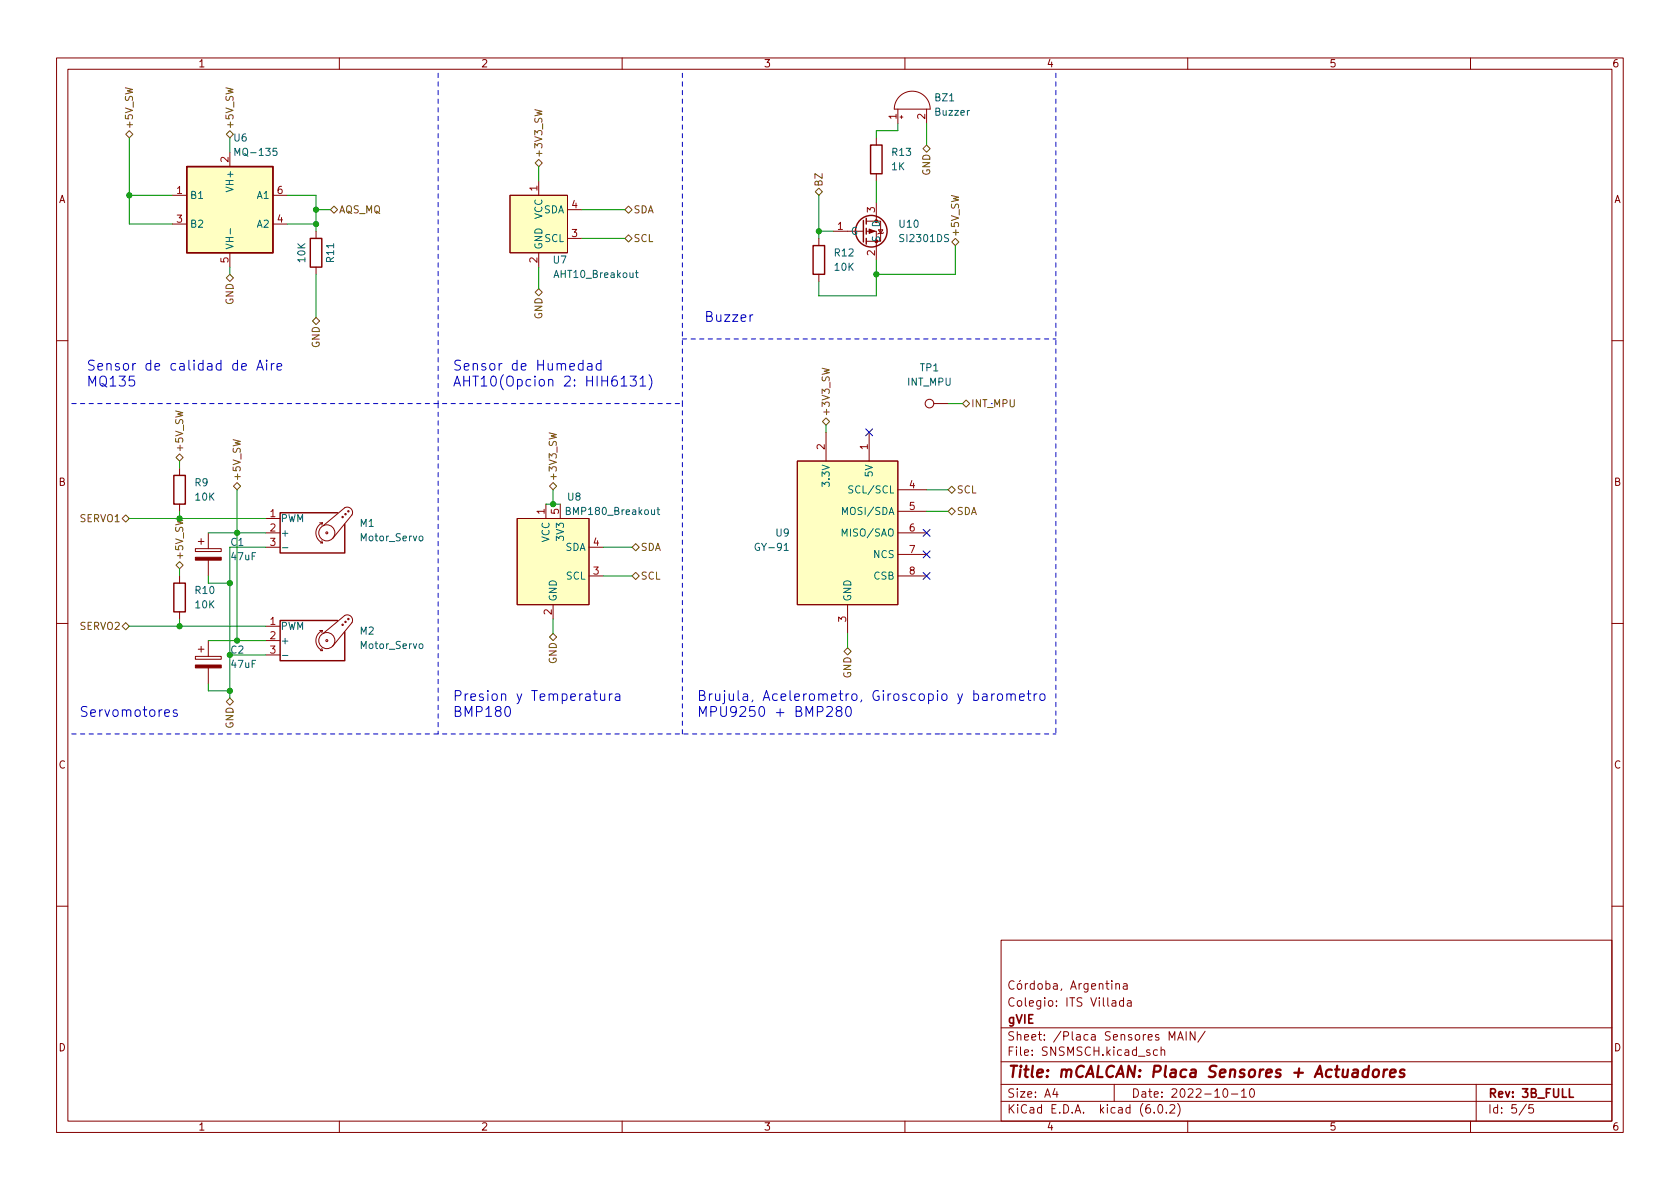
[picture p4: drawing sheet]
<svg xmlns="http://www.w3.org/2000/svg" width="297mm" height="210mm" viewBox="0 0 297 210" stroke-linecap="round" stroke-linejoin="round" font-family="sans-serif">
<g fill="none" stroke="#840000" stroke-width=".18">
<path d="M10 10.2h277v190.1h-277zM12 12.2h273v186.1h-273zM60 10.2v2M110 10.2v2M158.1 19.3a3.2 3.2 0 0 1 3.2-3.2 3.2 3.2 0 0 1 3.2 3.2M158.1 19.3h6.4M158.7 19.3v2.5M160 10.2v2M163.8 19.3v2.5M210 10.2v2M260 10.2v2M30.5 34.5h2.5"/>
<path d="M30.5 39.6h2.5M40.6 26.9v2.6M48.3 34.5h2.5M48.3 39.6h2.5M90.2 34.5h10.1v10.2h-10.1zM95.2 32v2.5M100.3 37.1h2.6M153.2 39.1h2.5v3.6h-2.5M154.9 24.4v1.2M154.9 30.7v1.3M154.9 35.8v2.5M159.1 20.7h.5"/>
<path d="M159.4 20.4v.5M40.6 44.7v2.5M55.9 40.9v1.3M55.9 47.2v1.3M95.2 44.7v2.5M100.3 42.2h2.6M144.8 42.2v1.2M144.8 48.5v1.3M147.3 40.9h5.4M153.2 40.9h1.7v5.1M155.3 40.6h.8l-.4 .7zM156.2 41.1l-.1 .2h-.8l-.1 .1"/>
<path d="M10 60.2h2M146 76.4v5.1M153.7 76.4v5.1M165.1 71.4h2.5M285 60.2h2M31.7 82.8v1.3M31.7 89.1v1.3M34.5 97h4.6v.5h-4.6zM35.1 95.8h1M35.6 95.2v1.1M36.8 94.2v2.8M36.8 99.1v2.7"/>
<path d="M47 96.8h2.5M47 91.7h2.5M47 94.2h2.5M56.5 92.5h.5M56.6 96h.4M56.9 95.6l.1 .4M57 92.5a1.93 1.93 0 0 0-1.1 1.7 1.93 1.93 0 0 0 1.1 1.8M57 92.5l-.1 .3M57.1 93l3.9-3.2a.94 .94 0 0 1 1.1 .2 .94 .94 0 0 1 .1 1.1l-3.4 4.1M91.4 91.7h12.7v15.2h-12.7zM96.5 89.1v2.6M99.1 89.1v2.6"/>
<path d="M104.1 96.8h2.6M141 81.5h17.7v25.4h-17.7zM158.7 94.2h5.1M158.7 86.6h5.1M158.7 90.4h5.1M158.7 98h5.1M10 110.2h2M31.7 101.8v1.3M31.7 108.2v1.3M34.5 116.1h4.6v.5h-4.6zM35.1 114.8h1M35.6 114.3v1"/>
<path d="M36.8 113.3v2.8M36.8 118.1v2.8M47 110.7h2.5M47 113.3h2.5M47 115.8h2.5M56.5 111.5h.5M56.6 115.1h.4M56.9 114.7l.1 .4M57 111.5a1.93 1.93 0 0 0-1.1 1.8 1.93 1.93 0 0 0 1.1 1.8M57 111.5l-.1 .4M57.1 112l3.9-3.2a.94 .94 0 0 1 1.1 .2 .94 .94 0 0 1 .1 1.1l-3.4 4.2M97.8 106.9v2.6"/>
<path d="M104.1 101.8h2.6M149.9 106.9v5.1M158.7 101.8h5.1M285 110.2h2M10 160.2h2M177 166.3h108v32h-108zM179.3 173.6a.6 .6 0 0 0-.8 0 .6 .6 0 0 0-.1 .7 .56 .56 0 0 0 .3 .6 .56 .56 0 0 0 .6-.1M180 174l.4-.1 .2 .3v.4l-.2 .3h-.4l-.1-.3v-.4zM180.4 173.4l-.2 .2M181.3 173.9v1M181.7 173.9l-.3 .1-.1 .2M182.9 174l-.5-.1-.3 .3v.4l.2 .3h.6"/>
<path d="M182.9 173.4v1.5M183.6 174l.4-.1 .3 .3v.4l-.3 .3h-.4l-.1-.3v-.4zM184.9 174l.5-.1 .2 .3v.4l-.1 .3h-.6M184.9 173.4v1.5M186.3 174h.6v.9M186.9 174.3l-.5 .1a.29 .29 0 0 0-.2 .2 .29 .29 0 0 0 .2 .3h.5M187.7 174.9l-.1 .2M189.3 174.9l.5-1.5 .5 1.5M189.4 174.5h.7M190.8 173.9v1M191.2 173.9l-.3 .1-.1 .2M192.4 173.9v1.2l-.3 .3h-.4"/>
<path d="M192.4 174l-.5-.1-.3 .3v.4l.2 .3h.6M193 174.4l.7-.1-.1-.3-.4-.1-.2 .2 .1 .8h.5M194.4 174.1l.2-.2 .3 .1 .1 .9M194.4 173.9v1M195.5 173.9h.6M195.7 173.4v1.3l.4 .2M196.6 173.4v.2M196.6 173.9v1M196.6 177h.6l.1 .9M197.3 177.3l-.5 .1a.29 .29 0 0 0-.2 .2 .29 .29 0 0 0 .2 .3h.5M197.3 174.1l.2-.2 .4 .1v.9M197.3 173.9v1"/>
<path d="M198.6 177l-.4-.1-.3 .3v.4l.2 .3h.5M198.6 174h.6l.1 .9M198.6 176.4v1.5M199.3 174.3l-.5 .1a.29 .29 0 0 0-.2 .2 .29 .29 0 0 0 .2 .3h.5M199.4 177h.5l.1 .9M200 177.3l-.5 .1a.29 .29 0 0 0-.2 .2 .29 .29 0 0 0 .2 .3h.5M285 160.2h2M60 198.3v2M110 198.3v2M160 198.3v2M177 194.8h108M177 191.8h108"/>
<path d="M177 187.8h108M177 181.8h108M186.5 192.5l-.4 1h1M186.9 193v1M197 191.8v3M204.1 196.7v.1M204.6 185.7l-.4-.1-.3 .3v.4l.2 .3h.5M204.9 195.4l.2-.1a.81 .81 0 0 1 .6 .7 .81 .81 0 0 1-.3 .8h-.2a.81 .81 0 0 1-.6-.6 .81 .81 0 0 1 .3-.8zM205.3 185.8l.2-.2 .4 .1v.9M205.3 185.1v1.5M206.2 196.7v.1M206.7 183.9v-1.5l.5 1.1 .5-1.1v1.5"/>
<path d="M206.9 195.5l.5-.2 .2 .2 .1 .3-.9 1h.9M208.2 195.1a1.72 1.72 0 0 1 0 2.3M208.2 183.9l.5-1.5 .5 1.5M208.4 183.5h.7M209.7 182.4v1.5M210 198.3v2M211.3 182.4v1.5l-.9-1.5v1.5M213.1 182.4l-1.3 1.9M216.4 192.6l.2-.1a.81 .81 0 0 1 .6 .7 .81 .81 0 0 1-.3 .8h-.2a.81 .81 0 0 1-.6-.6 .81 .81 0 0 1 .3-.8zM217.7 193.5h1.2M219.5 193l.4-.5v1.5M219.5 194h.9"/>
<path d="M221.1 192.7l.2-.2a.81 .81 0 0 1 .6 .7 .81 .81 0 0 1-.3 .8h-.2a.81 .81 0 0 1-.3-1.3zM260 198.3v2M261 191.8v6.5M269.9 195.3l-1.3 1.9M271.1 195.3h-.7l-.1 .7 .2-.1 .5 .1 .2 .2-.1 .5-.2 .1-.6-.1"/>
<circle cx="164.3" cy="71.4" r=".76"/>
<circle cx="57.8" cy="94.2" r=".18"/>
<circle cx="57.8" cy="94.2" r="1.42"/>
<circle cx="60.6" cy="91.4" r=".13"/>
<circle cx="61.1" cy="90.9" r=".13"/>
<circle cx="61.6" cy="90.4" r=".13"/>
<circle cx="57.8" cy="113.3" r=".18"/>
<circle cx="57.8" cy="113.3" r="1.42"/>
<circle cx="60.6" cy="110.5" r=".13"/>
<circle cx="61.1" cy="110" r=".13"/>
<circle cx="61.6" cy="109.5" r=".13"/>
</g>
<path d="M277.5 192.5v1.5h.7" fill="none" stroke="#840000" stroke-width=".3"/>
<path d="M242 189.2a.66 .66 0 0 0-1 .3l-.1 .6 .1 .3 .2 .1 .6-.1M242 188.5l-.2 2M242.9 189.3a.52 .52 0 0 1 .5-.2 .52 .52 0 0 1 .4 .4v.6a.55 .55 0 0 1-.6 .4 .55 .55 0 0 1-.5-.4zM244.7 189.1l-.1 1.4M245.3 189.1l-.4 .1-.2 .3M245.8 189.8l1-.2-.1-.4-.2-.1-.5 .1-.3 1 .3 .3 .6-.1M248.3 189.2a.49 .49 0 0 0-.8 .3l.1 .2 .7 .2v.3l-.3 .3-.6-.1" fill="none" stroke="#840000" stroke-width=".4"/>
<g fill="none" stroke="#840000" stroke-width=".25">
<path d="M33 29.5h15.3v15.2h-15.3zM152.7 39v3.8M153.2 38.6v1M153.9 25.6h2.1v5.1h-2.1zM54.9 42.2h2v5h-2zM143.8 43.4h2v5.1h-2zM153.2 40.4v1M153.2 42.2v1M30.7 84.1h2.1v5h-2.1zM59.7 90.7h-10.2v7.1h11.5v-5.1M30.7 103.1h2.1v5.1h-2.1zM59.7 109.7h-10.2v7.1h11.5v-5"/>
<circle cx="154.1" cy="40.9" r="2.79"/>
</g>
<g fill="none" stroke="#006464" stroke-width=".18">
<path d="M41.5 27.5v-1.3l.5 .9 .4-.9v1.3M48.9 26.2h-.6v.6l.1-.1 .5 .1 .1 .1-.1 .5-.2 .1-.4-.1M40.7 40.4v1M112.3 48.2h.5M112.5 47.8v1.1l.3 .2M49.9 96.9h1M74.2 94.9l.3-.1 .3 .2v.4l-.3 .2h-.3l-.1-.2zM116.2 90.1h.4M116.3 89.7v1.1l.3 .2M138.7 97.3h.7M149 91v-1.3l.4 .9 .4-.9v1.3M150.8 86l-.5-.1-.2 .1v.4l.6 .2 .1 .3-.3 .3-.4-.1"/>
<path d="M49.9 115.9h1M74.2 113.9l.3-.1 .3 .3v.3l-.3 .3-.3-.1-.1-.2z"/>
</g>
<g fill="#ffffc2" stroke="#ffffc2" stroke-width=".18">
<path d="M33 29.5h15.3v15.2h-15.3z"/>
<path d="M91.4 91.7h12.7v15.2h-12.7z"/>
<path d="M90.2 34.5h10.1v10.2h-10.1z"/>
<path d="M141 81.5h17.7v25.4h-17.7z"/>
</g>
<g fill="#840000" stroke="#840000" stroke-width=".18">
<path d="M153.7 40.5l1 .4-1 .4z"/>
<path d="M34.5 117.6h4.6v.5h-4.6z"/>
<path d="M34.5 98.5h4.6v.6h-4.6z"/>
</g>
<g fill="none" stroke="#725600" stroke-width=".18">
<path d="M94.6 19.4l1.2 .3-.9 .2 .9 .3-1.2 .3M22.2 23.7l.7-.6 .6 .6-.6 .7zM40 23.7l.6-.6 .7 .6-.7 .7zM58.4 37.1l.7-.7 .6 .7-.6 .6zM95.2 28.2l.7 .6-.7 .7-.6-.7zM110.5 37.1l.6-.7 .7 .7-.7 .6zM144.1 33.9l.7-.6 .6 .6-.6 .6zM163.2 26.3l.6-.7 .7 .7-.7 .6zM40.6 48.5l.7 .6-.7 .7-.6-.7zM55.2 56.8l.7-.7 .6 .7-.6 .6zM94.6 51.7l.6-.7 .7 .7-.7 .6zM110.5 42.2l.6-.7 .7 .7-.7 .6z"/>
<path d="M168.3 42.8l.6-.6 .6 .6-.6 .6zM97.1 76.5l1.3 .3-.9 .3 .9 .2-1.3 .3M145.4 65.1l1.2 .3-.9 .3 .9 .2-1.2 .3M145.4 74.5l.6-.6 .7 .6-.7 .7zM170.2 71.4l.6-.7 .6 .7-.6 .6zM22.2 91.1l.7 .6-.7 .6-.6-.6zM31.1 99.9l.6-.6 .7 .6-.7 .7zM31.7 80.3l.7 .6-.7 .6-.6-.6zM41.9 85.3l.6 .7-.6 .6-.6-.6zM97.8 85.3l.6 .7-.6 .6-.6-.6zM111.8 96.8l.6-.7 .6 .7-.6 .6zM167.6 86.6l.7-.6 .6 .6-.6 .6z"/>
<path d="M168.3 89.8l.6 .6-.6 .7-.7-.7zM22.2 110.1l.7 .6-.7 .7-.6-.7zM97.2 112.6l.6-.6 .6 .6-.6 .7zM111.8 101.8l.6-.6 .6 .6-.6 .7zM149.2 115.2l.7-.7 .6 .7-.6 .6zM40 124.1l.6-.7 .7 .7-.7 .6z"/>
</g>
<g fill="none" stroke="#0000c2" stroke-width=".18">
<path d="M133.1 55.7l-.3 .1-.2 .2M45.4 65.4l.6-1.7 .6 1.7M45.6 64.9h.8M47.1 63.7v.2M47.1 64.3v1.1M48 64.3v1.1M48.5 64.3l-.4 .1-.1 .2M49 64.9l.8-.2-.1-.3-.5-.1-.2 .2 .1 .9h.6M103.1 64.4l-.5-.1-.3 .3v.5l.1 .3h.7M103.1 63.7v1.7M103.9 64.4h.7l.1 1M104.7 64.7l-.6 .1a.34 .34 0 0 0-.3 .3 .34 .34 0 0 0 .3 .3h.6"/>
<path d="M106.3 64.4l-.5-.1-.4 .3v.5l.2 .3h.7M106.3 63.7v1.7M109.8 68.3h1M111.4 66.5h1.1l-.6 .7a.47 .47 0 0 1 .6 .3v.4l-.2 .3-.6 .1-.3-.2M113.2 67l.5-.5v1.8M113.2 68.3h1M114.8 66.3a2.01 2.01 0 0 1 0 2.6M29.1 126.1l.9-.2-.1-.3-.5-.1-.3 .3 .1 .8h.7M31.3 125.6l-.4-.1-.3 .3 .1 .2 .6 .2v.4h-.7M89.4 125.1l.4-.2a1.1 1.1 0 0 1 0 1.8h-.1a1.06 1.06 0 0 1-.3-1.6zM106.2 122.7l.1 1.1a.48 .48 0 0 0 .6-.1M106.9 122.7v1.2"/>
<path d="M107.8 122.7v1.2M108.3 122.7l-.4 .1-.1 .2M108.8 122.8h.7l.1 1.1M109.6 123.1l-.6 .1a.34 .34 0 0 0-.3 .3 .34 .34 0 0 0 .3 .4l.6-.1M146.2 125.1l.2-.2 .6 .1a.48 .48 0 0 1 .1 .7l-1 1h1.1M148.2 125.7l-.4-.3 .1-.3 .3-.2 .5 .1 .1 .3v.2l-.8 .3-.2 .2v.4l.4 .3h.3l.3-.3v-.5l-.3-.2M149.7 125.1l.4-.2a1.1 1.1 0 0 1 0 1.8h-.2a1.06 1.06 0 0 1-.2-1.6zM173.8 122.8h.6l.1 1.1M174.5 123.1l-.6 .1a.34 .34 0 0 0-.2 .3 .34 .34 0 0 0 .2 .4l.6-.1M175.3 122.7v1.2M175.8 122.7l-.3 .1-.2 .2M176.5 122.8a.48 .48 0 0 1 .8 .2v.5a.48 .48 0 0 1-.5 .4 .48 .48 0 0 1-.5-.4v-.5z"/>
<path d="M178 122.9a.43 .43 0 0 1 .8 0v1M178 122.7v1.2M178.8 122.9l.2-.2 .4 .1 .1 1.1M180.3 123.3l.8-.2-.1-.3-.5-.1-.2 .2v.9h.7M181.6 122.7h.7M181.8 122.1v1.5l.1 .2 .4 .1M182.8 122.7v1.2M183.3 122.7l-.3 .1-.2 .2M184 122.8a.48 .48 0 0 1 .8 .2v.5a.48 .48 0 0 1-.5 .4 .48 .48 0 0 1-.5-.4v-.5z"/>
</g>
<path d="M77.5 12.9v58.5M120.6 12.9v58.5M186.7 12.9v116.9M120.6 59.9h66.1M12.7 71.4h91.4M77.5 71.4v58.4M104.1 71.4h16.5M12.7 129.8h91.4M104.1 129.8h44.5M120.6 129.8v-58.4M148.6 129.8h17.8M166.4 129.8h20.3" fill="none" stroke="#0000c2" stroke-width=".18" stroke-dasharray=".8 .8"/>
<g fill="none" stroke="#009600" stroke-width=".18">
<path d="M22.9 24.4v15.2h7.6M22.9 34.5h7.6M40.6 24.4v2.5M50.8 34.5h5.1v6.4M50.8 39.6h5.1M55.9 37.1h2.5M95.2 29.5v2.5M102.9 37.1h7.6M144.8 34.5v7.7M154.9 32v3.8M158.7 21.8v1.3h-3.8v1.3M163.8 21.8v3.8"/>
<path d="M40.6 47.2v1.3M55.9 48.5v7.6M95.2 47.2v3.8M102.9 42.2h7.6M144.8 40.9h2.5M154.9 46v6.3h-10.1v-2.5M168.9 43.4v5.1h-14M146 75.2v1.2M167.6 71.4h2.6M22.9 91.7h24.1M31.7 81.5v1.3M31.7 90.4v1.3"/>
<path d="M36.8 94.2h10.2M41.9 86.6v26.7M47 96.8h-6.4v26.6M96.5 89.1h2.6M97.8 86.6v2.5M106.7 96.8h5.1M163.8 90.4h3.8M163.8 86.6h3.8M22.9 110.7h24.1M31.7 100.6v1.2M31.7 109.5v1.2M36.8 113.3h10.2"/>
<path d="M36.8 101.8v1.3h3.8M40.6 115.8h6.4M97.8 109.5v2.5M106.7 101.8h5.1M149.9 112v2.5M36.8 120.9v1.3h3.8"/>
</g>
<path d="M153.1 75.8l1.2 1.3M154.3 75.8l-1.2 1.3M163.2 93.6l1.2 1.2M163.2 97.4l1.2 1.2M164.4 93.6l-1.2 1.2M164.4 97.4l-1.2 1.2M163.2 101.2l1.2 1.3M164.4 101.2l-1.2 1.3" fill="none" stroke="#000084" stroke-width=".18"/>
<g fill="#009600" stroke="#009600" stroke-width=".18">
<circle cx="55.9" cy="39.6" r=".46"/>
<circle cx="55.9" cy="37.1" r=".46"/>
<circle cx="144.8" cy="40.9" r=".46"/>
<circle cx="97.8" cy="89.1" r=".46"/>
<circle cx="40.6" cy="122.2" r=".46"/>
<circle cx="40.6" cy="115.8" r=".46"/>
<circle cx="40.6" cy="103.1" r=".46"/>
<circle cx="41.9" cy="113.3" r=".46"/>
<circle cx="22.9" cy="34.5" r=".46"/>
<circle cx="154.9" cy="48.5" r=".46"/>
<circle cx="31.7" cy="91.7" r=".46"/>
<circle cx="31.7" cy="110.7" r=".46"/>
<circle cx="41.9" cy="94.2" r=".46"/>
</g>
<text font-size="2.8" fill="#840000" x="178" y="190.6">Title: mCALCAN: Placa Sensores + Actuadores</text>
<g font-size="2.4" fill="#0000c2">
<text x="124.5" y="56.9">Buzzer</text>
<text x="15.2" y="65.5">Sensor de calidad de Aire</text>
<text x="80" y="65.5">Sensor de Humedad</text>
<text x="15.2" y="68.3">MQ135</text>
<text x="80" y="68.3">AHT10(Opcion 2: HIH6131)</text>
<text x="80" y="123.9">Presion y Temperatura</text>
<text x="123.2" y="123.9">Brujula, Acelerometro, Giroscopio y barometro</text>
<text x="14" y="126.8">Servomotores</text>
<text x="80" y="126.8">BMP180</text>
<text x="123.2" y="126.8">MPU9250 + BMP280</text>
</g>
<g font-size="2.1" fill="#840000">
<text x="178" y="178">Colegio: ITS Villada</text>
<text x="178" y="184">Sheet: /Placa Sensores MAIN/</text>
<text x="178" y="181">gVIE</text>
<text x="178" y="186.7">File: SNSMSCH.kicad_sch</text>
<text x="178" y="196.9">KiCad E.D.A. kicad (6.0.2)</text>
<text x="178" y="194.1">Size: A4</text>
<text x="200" y="194.1">Date: 2022-10-10</text>
<text x="263" y="194.1">Rev: 3B_FULL</text>
<text x="263" y="196.9">Id: 5/5</text>
</g>
<g font-size="1.8" fill="#840000">
<text x="35" y="11.9">1</text>
<text x="85" y="11.9">2</text>
<text x="135" y="11.9">3</text>
<text x="185" y="11.9">4</text>
<text x="235" y="11.9">5</text>
<text x="285" y="11.9">6</text>
<text x="10.3" y="35.9">A</text>
<text x="285.3" y="35.9">A</text>
<text x="10.3" y="85.9">B</text>
<text x="285.3" y="85.9">B</text>
<text x="10.3" y="135.9">C</text>
<text x="285.3" y="135.9">C</text>
<text x="10.3" y="185.9">D</text>
<text x="285.3" y="185.9">D</text>
<text x="35" y="199.9">1</text>
<text x="85" y="199.9">2</text>
<text x="135" y="199.9">3</text>
<text x="185" y="199.9">4</text>
<text x="235" y="199.9">5</text>
<text x="285" y="199.9">6</text>
</g>
<g font-size="1.8" fill="#006464">
<text x="165.4" y="17.9">BZ1</text>
<text x="165.5" y="20.4">Buzzer</text>
<text x="41.4" y="25">U6</text>
<text x="42" y="27.6">MQ-135</text>
<text x="157.8" y="27.6">R13</text>
<text x="33.5" y="35.2">B1</text>
<text x="41.3" y="33.5" transform="rotate(-90 41.3 33.5)">VH+</text>
<text x="45.5" y="35.2">A1</text>
<text x="157.7" y="30.1">1K</text>
<text x="33.5" y="40.3">B2</text>
<text x="45.5" y="40.3">A2</text>
<text x="95.9" y="38.8" transform="rotate(-90 95.9 38.8)">VCC</text>
<text x="96.1" y="37.7">SDA</text>
<text x="150.4" y="41.5">G</text>
<text x="155.6" y="40.1" transform="rotate(-90 155.6 40.1)">D</text>
<text x="159.1" y="40.3">U10</text>
<text x="41.3" y="44.2" transform="rotate(-90 41.3 44.2)">VH-</text>
<text x="54" y="46.3" transform="rotate(-90 54 46.3)">10K</text>
<text x="59.1" y="46.3" transform="rotate(-90 59.1 46.3)">R11</text>
<text x="95.9" y="44.2" transform="rotate(-90 95.9 44.2)">GND</text>
<text x="96.3" y="42.8">SCL</text>
<text x="97.9" y="46.6">U7</text>
<text x="147.6" y="45.3">R12</text>
<text x="147.6" y="47.9">10K</text>
<text x="155.6" y="42.9" transform="rotate(-90 155.6 42.9)">S</text>
<text x="159.4" y="42.8">SI2301DS</text>
<text x="98.3" y="49.1">AHT10_Breakout</text>
<text x="162.7" y="65.7">TP1</text>
<text x="160.5" y="68.2">INT_MPU</text>
<text x="34.5" y="86">R9</text>
<text x="34.6" y="88.5">10K</text>
<text x="100.4" y="88.5">U8</text>
<text x="146.7" y="85.7" transform="rotate(-90 146.7 85.7)">3.3V</text>
<text x="150.7" y="87.2">SCL/SCL</text>
<text x="154.3" y="84.2" transform="rotate(-90 154.3 84.2)">5V</text>
<text x="49.6" y="92.3">PWM</text>
<text x="49.6" y="94.9">+</text>
<text x="63.7" y="93.2">M1</text>
<text x="63.9" y="95.7">Motor_Servo</text>
<text x="97.2" y="95.9" transform="rotate(-90 97.2 95.9)">VCC</text>
<text x="99.7" y="95.3" transform="rotate(-90 99.7 95.3)">3V3</text>
<text x="100.5" y="91.1">BMP180_Breakout</text>
<text x="137.2" y="94.9">U9</text>
<text x="149.4" y="94.9">MISO/SAO</text>
<text x="149.5" y="91.1">MOSI/SDA</text>
<text x="40.8" y="96.5">C1</text>
<text x="41" y="99.1">47uF</text>
<text x="99.9" y="97.4">SDA</text>
<text x="133.9" y="97.4">GY-91</text>
<text x="154.5" y="98.7">NCS</text>
<text x="34.6" y="105">R10</text>
<text x="34.6" y="107.6">10K</text>
<text x="98.4" y="106.4" transform="rotate(-90 98.4 106.4)">GND</text>
<text x="100.1" y="102.5">SCL</text>
<text x="150.5" y="106.4" transform="rotate(-90 150.5 106.4)">GND</text>
<text x="154.5" y="102.5">CSB</text>
<text x="49.6" y="111.4">PWM</text>
<text x="49.6" y="113.9">+</text>
<text x="63.7" y="112.2">M2</text>
<text x="40.8" y="115.6">C2</text>
<text x="41" y="118.1">47uF</text>
<text x="63.9" y="114.7">Motor_Servo</text>
</g>
<g font-size="1.8" fill="#725600">
<text x="23.5" y="22.9" transform="rotate(-90 23.5 22.9)">+5V_SW</text>
<text x="41.3" y="22.9" transform="rotate(-90 41.3 22.9)">+5V_SW</text>
<text x="95.9" y="28" transform="rotate(-90 95.9 28)">+3V3_SW</text>
<text x="145.4" y="33.1" transform="rotate(-90 145.4 33.1)">BZ</text>
<text x="164.5" y="31" transform="rotate(-90 164.5 31)">GND</text>
<text x="59.9" y="37.7">AQS_MQ</text>
<text x="112" y="37.7">SDA</text>
<text x="169.5" y="42" transform="rotate(-90 169.5 42)">+5V_SW</text>
<text x="112" y="42.8">SCL</text>
<text x="41.3" y="53.9" transform="rotate(-90 41.3 53.9)">GND</text>
<text x="95.9" y="56.4" transform="rotate(-90 95.9 56.4)">GND</text>
<text x="56.5" y="61.5" transform="rotate(-90 56.5 61.5)">GND</text>
<text x="146.7" y="73.7" transform="rotate(-90 146.7 73.7)">+3V3_SW</text>
<text x="32.4" y="80.1" transform="rotate(-90 32.4 80.1)">+5V_SW</text>
<text x="42.5" y="85.1" transform="rotate(-90 42.5 85.1)">+5V_SW</text>
<text x="98.4" y="85.1" transform="rotate(-90 98.4 85.1)">+3V3_SW</text>
<text x="169.1" y="87.2">SCL</text>
<text x="14.2" y="92.3">SERVO1</text>
<text x="169.1" y="91.1">SDA</text>
<text x="32.4" y="99.1" transform="rotate(-90 32.4 99.1)">+5V_SW</text>
<text x="113.2" y="97.4">SDA</text>
<text x="113.2" y="102.5">SCL</text>
<text x="14.2" y="111.4">SERVO2</text>
<text x="98.4" y="117.4" transform="rotate(-90 98.4 117.4)">GND</text>
<text x="150.5" y="119.9" transform="rotate(-90 150.5 119.9)">GND</text>
<text x="41.3" y="128.8" transform="rotate(-90 41.3 128.8)">GND</text>
</g>
<g font-size="1.8" fill="#a90000">
<text x="158.5" y="21.1" transform="rotate(-90 158.5 21.1)">1</text>
<text x="163.6" y="21.1" transform="rotate(-90 163.6 21.1)">2</text>
<text x="40.4" y="28.7" transform="rotate(-90 40.4 28.7)">2</text>
<text x="31.3" y="34.3">1</text>
<text x="49" y="34.3">6</text>
<text x="95" y="33.8" transform="rotate(-90 95 33.8)">1</text>
<text x="31.3" y="39.4">3</text>
<text x="49" y="39.4">4</text>
<text x="101.1" y="41.9">3</text>
<text x="101.1" y="36.8">4</text>
<text x="148.1" y="40.6">1</text>
<text x="154.7" y="37.6" transform="rotate(-90 154.7 37.6)">3</text>
<text x="40.4" y="46.5" transform="rotate(-90 40.4 46.5)">5</text>
<text x="95" y="46.5" transform="rotate(-90 95 46.5)">2</text>
<text x="154.7" y="45.2" transform="rotate(-90 154.7 45.2)">2</text>
<text x="145.8" y="79.5" transform="rotate(-90 145.8 79.5)">2</text>
<text x="153.4" y="79.5" transform="rotate(-90 153.4 79.5)">1</text>
<text x="160.8" y="86.4">4</text>
<text x="47.8" y="91.4">1</text>
<text x="47.8" y="94">2</text>
<text x="96.3" y="90.9" transform="rotate(-90 96.3 90.9)">1</text>
<text x="98.8" y="90.9" transform="rotate(-90 98.8 90.9)">5</text>
<text x="160.8" y="90.2">5</text>
<text x="160.8" y="94">6</text>
<text x="47.8" y="96.5">3</text>
<text x="104.9" y="101.6">3</text>
<text x="104.9" y="96.5">4</text>
<text x="160.8" y="97.8">7</text>
<text x="160.8" y="101.6">8</text>
<text x="47.8" y="110.5">1</text>
<text x="47.8" y="113">2</text>
<text x="97.5" y="108.7" transform="rotate(-90 97.5 108.7)">2</text>
<text x="149.6" y="110" transform="rotate(-90 149.6 110)">3</text>
<text x="47.8" y="115.6">3</text>
</g>
<text font-size="1.8" fill="#0000c2" x="171.6" y="72">INT_MPU</text>
</svg>
